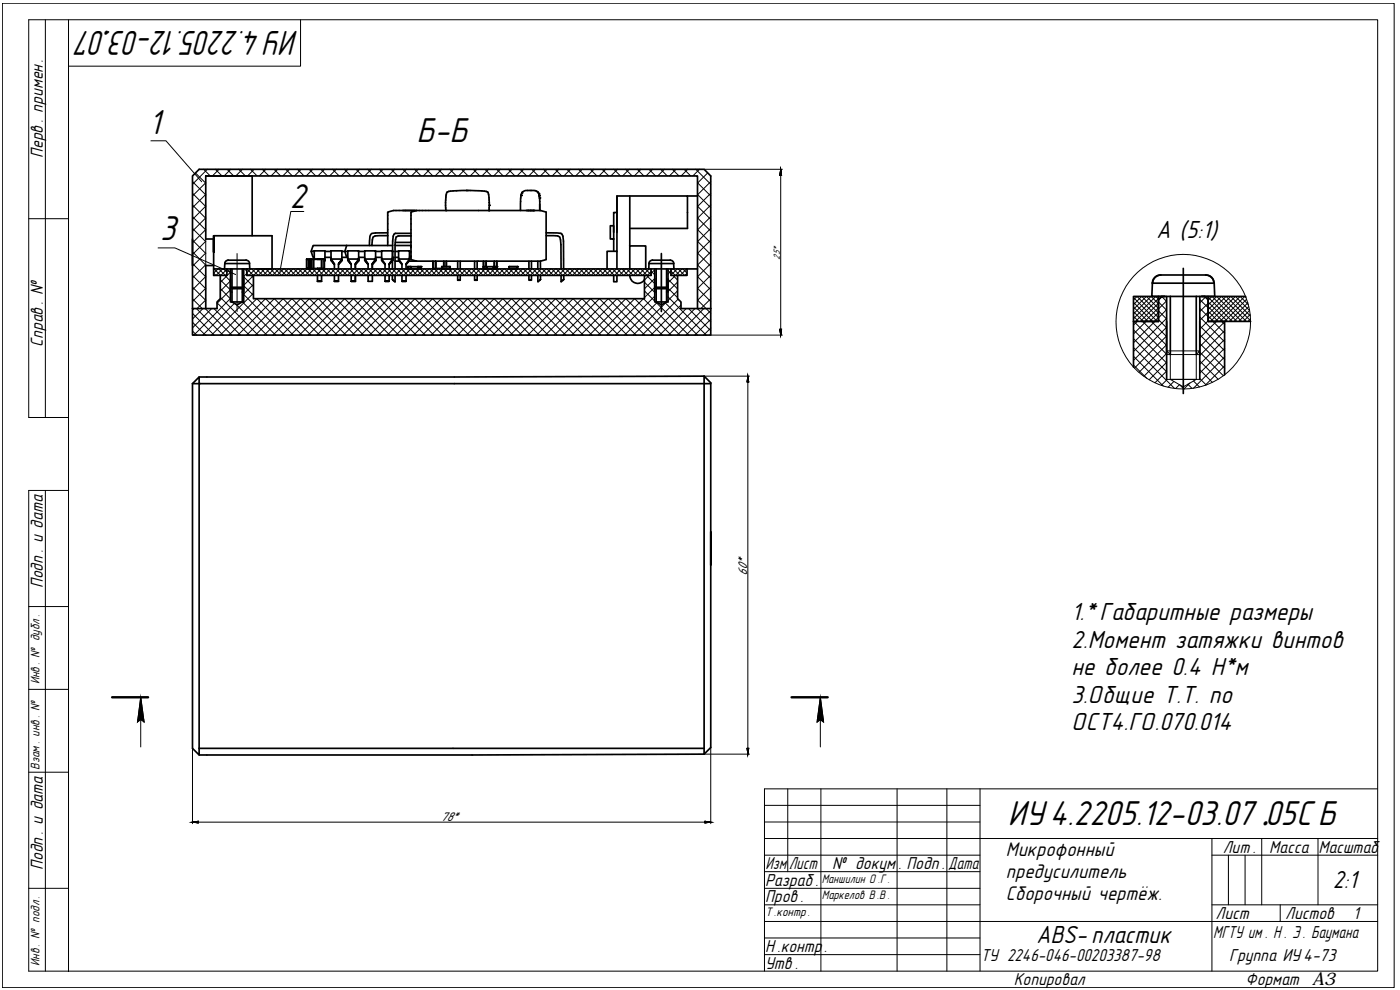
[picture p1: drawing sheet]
<svg xmlns="http://www.w3.org/2000/svg" width="420mm" height="297mm" viewBox="0 0 420 297" stroke-linecap="round" stroke-linejoin="round" font-family="sans-serif">
<!-- layer: 0 -->
<g fill="none" stroke="#000" stroke-width=".3">
<path d="M.7 1h417.7v295.3h-417.7zM13.6 5.9v119.4M20.6 5.9h392.9v285.5h-392.9zM20.6 5.9h-12v119.4h12M90.2 5.9v14h-69.6M45.3 42.2h4.5l10.7 12.3M57.8 58l4 4M57.8 54.5l4 4M58.7 51.9l3.1 3M61.1 50.8l2 2M61.8 54.8l-4 4M61.8 58.3l-4 4"/>
<path d="M62.2 50.8l-4.4 4.5M64.6 50.8l2 2M65.7 50.8l-2 2M68.1 50.8l2 2M69.2 50.8l-1.9 2M71.7 50.8l1.9 2M72.8 50.8l-2 2M75.2 50.8l2 2M76.3 50.8l-2 2M78.7 50.8l2 2M79.8 50.8l-2 2M82.2 50.8l2 2"/>
<path d="M83.3 50.8l-1.9 2M85.8 50.8l1.9 2M86.9 50.8l-2 2M89.3 50.8l2 2M90.4 50.8l-2 2M92.8 50.8l2 2M93.9 50.8l-2 2M96.3 50.8l2 2M97.4 50.8l-2 2M99.8 50.8l2 2M100.9 50.8l-2 2M103.3 50.8l2 2"/>
<path d="M104.4 50.8l-2 2M106.8 50.8l2 2M107.9 50.8l-2 2M110.3 50.8l2 2M111.4 50.8l-1.9 2M113.9 50.8l2 2M115 50.8l-2 2M117.4 50.8l2 2M118.5 50.8l-2 2M120.9 50.8l2 2M122 50.8l-2 2M124.4 50.8l2 2"/>
<path d="M125.5 50.8l-2 2M127.9 50.8l2 2M129 50.8l-2 2M131.5 50.8l2 2M132.6 50.8l-2 2M135 50.8l2 2M136.1 50.8l-2 2M138.5 50.8l2 2M139.6 50.8l-2 2M142 50.8l2 2M143.1 50.8l-2 2M145.5 50.8l2 2"/>
<path d="M146.6 50.8l-2 2M149 50.8l2 2M150.1 50.8l-1.9 2M152.6 50.8l1.9 2M153.7 50.8l-2 2M156.1 50.8l2 2M157.2 50.8l-2 2M159.6 50.8l2 2M160.7 50.8l-2 2M163.1 50.8l2 2M164.2 50.8l-2 2M166.6 50.8l2 2"/>
<path d="M167.7 50.8l-2 2M170.1 50.8l2 2M171.2 50.8l-2 2M173.6 50.8l2 2M174.7 50.8l-2 2M177.2 50.8l1.9 2M178.3 50.8l-2 2M180.7 50.8l2 2M181.8 50.8l-2 2M184.2 50.8l2 2M185.3 50.8l-2 2M187.7 50.8l2 2"/>
<path d="M188.8 50.8l-2 2M191.2 50.8l2 2M192.3 50.8l-1.9 2M194.8 50.8l2 2M195.9 50.8l-2 2M198.3 50.8l2 2M199.4 50.8l-2 2M201.8 50.8l2 2M202.9 50.8l-2 2M205.3 50.8l2 2M206.4 50.8l-2 2M208.8 50.8l4.5 4.5"/>
<path d="M209.3 58.3l4 4M209.3 54.8l4 4M209.9 50.8l-2 2M211.3 50.8h23.5M212.4 51.9l-3.1 3M213.3 54.5l-4 4M213.3 58l-4 4M234.3 50.8l-.3 1.8h.6l-.3-1.8v49.7l-.3-1.7h.6l-.3 1.7M234.3 50.8l.3 1.8h-.6zM8.6 65.6h12M47.4 74.4h5.1l18.2 8M57.8 75.6l4 3.9"/>
<path d="M57.8 79.1l4 4M57.8 72.1l4 3.9M57.8 68.5l4 4M57.8 65l4 4M57.8 61.5l4 4M61.8 61.8l-4 4M61.8 65.4l-4 3.9M61.8 68.9l-4 4M61.8 72.4l-4 4M61.8 75.9l-4 4M61.8 79.4l-4 4M61.8 71.7v8"/>
<path d="M71.1 76.1v17.4M91.2 63.5h-3.9l-3.3 17.9M209.3 79.5l4 3.9M209.3 75.9l4 4M209.3 72.4l4 4M209.3 68.9l4 4M209.3 65.4l4 3.9M209.3 61.8l4 4M213.3 61.5l-4 4M213.3 72.1l-4 3.9M213.3 65l-4 4M213.3 68.5l-4 4"/>
<path d="M213.3 75.6l-4 3.9M213.3 79.1l-4 4M57.8 99.3l1.2 1.2M57.8 96.7l3.8 3.8M57.8 94l6.4 6.5M57.8 89.7l2.9 2.9M57.8 86.1l4 4M57.8 82.6l4 4M58.2 92.6l-.4 .5M59 92.6l7.9 7.9M60.9 92.6l-3.1 3.1M61.6 92.6l7.9 7.9"/>
<path d="M61.8 83l-4 4M61.8 86.5l-4 4M61.8 90l-2.7 2.6M63.5 92.6l-5.7 5.8M64.2 92.6l8 7.9M64.2 80.7l2.1 1.9 1.8-1.8M65.1 90.8l9.7 9.7M65.4 80.7l-1.3 1.3 .7 .6 2-1.9M65.6 80.7l2 1.9M66.1 83.9l3.1 3.1-4.1 4M66.1 89.2l11.4 11.3M66.1 86.6l3.1 3.1"/>
<path d="M67.1 80.7l1 1M67.5 82.6l1.7 1.8M68.1 82.2l-.4 .4M68.1 80.7l1.1 1M69.2 81.7l-3.1 3.1M69.2 84.3l-3.1 3.1M69.2 89.6l-11 10.9M70.3 91l-9.4 9.5M70.9 91.3l9.2 9.2M72.8 90.6l9.9 9.9M73.1 88.3l12.3 12.2M73.1 85.7l3 2.9"/>
<path d="M73.1 83.1l3 2.9M73.4 80.7l.7 .7M74.1 80.7l2 1.9 2-1.9M74.7 82.6l-.6-.6-1 1M75.3 80.7l-1.2 1.2M75.4 82.6l.7 .8M75.5 80.7l2 1.9 2-1.9M76.1 82.7l-3 2.9M76.1 85.3l-3 2.9M76.1 88l-12.6 12.5M76.7 80.7l-2 1.9M76.9 80.7l2 1.9 2-1.9"/>
<path d="M78.3 80.7l2 1.9M79.7 80.7l2 1.9 2-1.9M81.1 80.7l2 1.9M82.3 80.7l-2 1.9M82.5 80.7l2.1 1.9 1.9-1.9M83.9 80.7l2 1.9M84.9 89.6l11 10.9M85 89.6l-11 10.9M85.1 80.7l-2 1.9M85.4 80.7l2 1.9 2-1.9M86.8 80.7l1.9 1.9M87.9 80.7l-1.9 1.9"/>
<path d="M88.2 80.7l2 1.9 1.9-1.9M89.6 80.7l2 1.9M90.7 80.7l-1.9 1.9M91 80.7l2 1.9 1.9-1.9M92.4 80.7l1.9 1.9M93.5 80.7l-1.9 1.9M93.8 80.7l1.9 1.9M95.2 80.7l2 1.9M96.4 80.7l-2 1.9M96.6 80.7l2 1.9 2-1.9M97.8 80.7l-2 1.9M98 80.7l2 1.9 2-1.9"/>
<path d="M99.2 80.7l-2 1.9M99.4 80.7l2 1.9M100.8 80.7l2 1.9M102.2 80.7l2 1.9M103.4 80.7l-2 1.9M103.7 80.7l1.9 1.9 2-1.9M104.8 80.7l-1.9 1.9M105.1 80.7l1.9 1.9M106.2 80.7l-1.9 1.9M106.5 80.7l1.9 1.9 2-1.9M107.9 80.7l1.9 1.9M109 80.7l-2 1.9"/>
<path d="M109.2 80.7l2.1 1.9 1.9-1.9M110.7 80.7l1.9 1.9M111.8 80.7l-1.9 1.9M112.1 80.7l2 1.9 2-1.9M113.5 80.7l2 1.9M114.7 80.7l-2 1.9M114.9 80.7l2 1.9 2-1.9M116.3 80.7l2 1.9M117.5 80.7l-2 1.9M117.7 80.7l2 1.9 2-1.9M119.1 80.7l2 1.9 2-1.9M120.3 80.7l-2 1.9"/>
<path d="M120.5 80.7l2 1.9 2-1.9M121.9 80.7l2 1.9M123.3 80.7l2 1.9M124.7 80.7l2 1.9 2-1.9M125.9 80.7l-2 1.9M126.1 80.7l2.1 1.9 1.9-1.9M127.3 80.7l-2 1.9M127.5 80.7l2 1.9M129 80.7l1.9 1.9M130.4 80.7l2 1.9 2-1.9M131.5 80.7l-1.9 1.9M131.8 80.7l2 1.9 1.9-1.9"/>
<path d="M133 80.7l-2 1.9M133.2 80.7l2 1.9M134.6 80.7l2 1.9M136 80.7l2 1.9 2-1.9M137.1 80.7l-1.9 1.9M137.4 80.7l2 1.9 2-1.9M137.7 89.6l11 10.9M137.7 89.6l-10.9 10.9M138.6 80.7l-2 1.9M138.8 80.7l2 1.9M140.2 80.7l2 1.9M141.6 80.7l2 1.9 2-1.9"/>
<path d="M142.8 80.7l-2 1.9M143 80.7l2 1.9M144.2 80.7l-2 1.9M144.4 80.7l2 1.9M145.8 80.7l2 1.9M147 80.7l-2 1.9M147.3 80.7l1.9 1.9 2-1.9M148.4 80.7l-1.9 1.9M148.7 80.7l1.9 1.9M149.8 80.7l-1.9 1.9M150.1 80.7l1.9 1.9 2-1.9M151.5 80.7l1.9 1.9"/>
<path d="M152.6 80.7l-1.9 1.9M152.9 80.7l2 1.9 1.9-1.9M154.3 80.7l1.9 1.9M155.4 80.7l-1.9 1.9M155.7 80.7l1.9 1.9M157.1 80.7l2 1.9M158.3 80.7l-2 1.9M158.5 80.7l2 1.9 2-1.9M159.7 80.7l-2 1.9M159.9 80.7l2 1.9M161.1 80.7l-2 1.9M161.3 80.7l2 1.9"/>
<path d="M162.7 80.7l2 1.9M163.9 80.7l-2 1.9M164.1 80.7l2 1.9 2-1.9M165.3 80.7l-2 1.9M165.6 80.7l1.9 1.9M166.7 80.7l-2 1.9M166.9 80.7l2 1.9M168.3 80.7l2 1.9 2-1.9M169.5 80.7l-2 1.9M169.7 80.7l2.1 1.9 1.9-1.9M170.9 80.7l-2 1.9M171.1 80.7l2.1 1.9 1.9-1.9"/>
<path d="M172.6 80.7l1.9 1.9M174 80.7l2 1.9 2-1.9M175.4 80.7l2 1.9M176.6 80.7l-2 1.9M176.8 80.7l2 1.9 1.9-1.9M178.2 80.7l2 1.9M179.4 80.7l-2 1.9M179.6 80.7l2 1.9 2-1.9M181 80.7l2 1.9 2-1.9M182.2 80.7l-2 1.9M182.4 80.7l2 1.9 2-1.9M183.8 80.7l2 1.9"/>
<path d="M185.2 80.7l2 1.9 2-1.9M186.6 80.7l2 1.9M187.8 80.7l-2 1.9M188 80.7l2.1 1.9 1.9-1.9M189.4 80.7l2 1.9M190.6 80.7l-2 1.9M190.9 80.7l2 1.9 1.9-1.9M192.3 80.7l2 1.9 1.1-1.1M193.4 87.3l3.1 3M193.4 84.7l3.1 3M193.4 80.7l-1.9 1.9M193.7 80.7l1.7 1.7"/>
<path d="M194 82.6l2.5 2.5M194.8 82.6l-1.4 1.4M195.1 80.7l.3 .3M195.4 81.4l1.1 1.1M196.5 80.9l-1.1 1.1M196.5 83.6l-3.1 3.1M196.5 86.2l-3.1 3.1M196.5 88.9l-11.7 11.6M196.8 90.6l9.9 9.9M197.2 90.8l-9.8 9.7M199.6 90.8l9.7 9.7M200 90.6l-9.9 9.9"/>
<path d="M200.5 82.3l.9-1 1.3 1.3M200.5 89.1l11.4 11.4M200.5 86.4l2.9 2.9M200.5 83.8l2.9 2.9M200.5 81.2l.9 .8M201.9 80.7l-.5 .5M202 82.6l1.4 1.4M202.1 80.7l2 1.9M203.3 80.7l-1.9 1.9M203.4 84.6l-2.9 2.9M203.4 87.2l-2.9 3M203.5 89.7l-10.8 10.8"/>
<path d="M203.5 80.7l2 1.9 .7-.6M204.4 91.5l-9 9M204.7 80.7l-4.2 4.2M204.9 80.7l1.3 1.3M205.9 92.6l-7.9 7.9M206.1 80.7l-2 1.9M206.7 92.6l6.6 6.6M208.6 92.6l-8 7.9M209.3 92.6l4 4M209.3 90l4 4M209.3 86.5l4 4M209.3 83l4 4"/>
<path d="M211.2 92.6l-7.9 7.9M213.3 82.6l-4 4M213.3 93.2l-7.4 7.3M213.3 95.8l-4.8 4.7M213.3 98.4l-2.1 2.1M213.3 86.1l-4 4M213.3 89.7l-3 2.9M234 98.8h.6l-.3 1.7zM340.2 90l1-1.1 6.5 6.5 2.4-2.5M340.2 99l9.9 9.9M340.2 96.4l9.9 9.9M340.2 91.4l2.4-2.5 5.1 5"/>
<path d="M340.2 94.9l1.5 1.5M340.2 93.5l2.9 2.9M340.2 92.1l4.3 4.3M340.2 90.7l5.7 5.7M340.2 89.3l7.1 7.1M341.3 96.4l-1.1 1.1M342.9 96.4l7.2 7.2M343.9 96.4l-3.7 3.8M344 88.9l-3.8 3.9M344.1 88.9l3.6 3.6M345.4 88.9l-5.2 5.3M345.5 88.9l2.2 2.2"/>
<path d="M345.6 96.4l4.5 4.6M346.6 96.4l-6.4 6.4M347.7 95.9l2.4 2.5M347.7 93.3l2.4 2.4M347.7 90.6l2.4 2.5M347.7 89.7l-.8-.8-6.7 6.7M347.7 89.6l-6.9 6.8M347.7 91l-5.5 5.4M347.7 92.4l-4.1 4M347.7 93.8l-2.7 2.6M347.7 95.2l-1.3 1.2M348.6 88.9l1.5 1.6"/>
<path d="M348.8 88.9l-1.1 1.2M350.1 90.3l-2.4 2.4M350.1 95.5l-9.9 10M350.1 98.2l-9.9 9.9M360.1 97.7l7.4 7.5M360.1 95.1l7.4 7.5M360.1 92.5l2.5 2.5M360.1 89.9l2.5 2.4M361.8 89.2l-1.7 1.6M362.6 91l-2.5 2.5M362.6 93.6l-2.5 2.5M362.6 96.3l-2.5 2.5"/>
<path d="M362.6 90.1l1.1-1.2 7.5 7.5M362.6 91.5l2.6-2.6 7.4 7.5M362.6 96.2l.2 .2M362.6 94.8l1.6 1.6M362.6 93.4l3 3M362.6 92l4.4 4.4M362.6 90.6l5.8 5.8M362.6 89.2l7.2 7.2M364 96.4l3.5 3.5M365.1 96.4l-5 5M366.6 88.9l-4 4M366.6 88.9l7.4 7.5"/>
<path d="M366.6 96.4l.9 .9M367.5 96.6l-7.4 7.4M367.5 99.2l-7.4 7.5M367.9 88.9l-5.3 5.4M368 88.9l7.3 7.4M370.7 88.9l-7.4 7.5M370.8 88.9l4.2 4.3M373.6 88.9l-7.5 7.5M373.6 88.9l.4 .4M374.1 89.8l-6.6 6.6M374.5 90.8l-5.6 5.6M374.6 91.4l-2.4-2.5-7.5 7.5"/>
<path d="M374.8 92l-4.5 4.4M375 93.1l-3.2 3.3M375.2 94.4l-2 2M375.2 94.8l-5.9-5.9-6.7 6.9M375.3 95.7l-.7 .7M66.1 100.5l11-10.9 10.9 10.9M68.7 100.5l11-10.9 10.9 10.9M71.4 100.5l10.9-10.9 11 10.9M76.7 100.5l10.9-10.9 10.9 10.9M79.3 100.5l10.9-10.9 11 10.9M81.9 100.5l11-10.9 10.9 10.9M84.6 100.5l10.9-10.9 11 10.9"/>
<path d="M87.2 100.5l11-10.9 10.9 10.9M89.9 100.5l10.9-10.9 10.9 10.9M92.5 100.5l10.9-10.9 11 10.9M95.1 100.5l11-10.9 10.9 10.9M97.8 100.5l10.9-10.9 11 10.9M100.4 100.5l11-10.9 10.9 10.9M103 100.5l11-10.9 10.9 10.9M105.7 100.5l10.9-10.9 11 10.9M108.3 100.5l10.9-10.9 11 10.9M110.9 100.5l11-10.9 10.9 10.9M113.6 100.5l10.9-10.9 11 10.9M116.2 100.5l11-10.9 10.9 10.9"/>
<path d="M118.9 100.5l10.9-10.9 10.9 10.9M121.5 100.5l10.9-10.9 11 10.9M124.1 100.5l11-10.9 10.9 10.9M129.4 100.5l11-10.9 10.9 10.9M132.1 100.5l10.9-10.9 11 10.9M134.7 100.5l10.9-10.9 11 10.9M137.3 100.5l11-10.9 10.9 10.9M140 100.5l10.9-10.9 10.9 10.9M142.6 100.5l10.9-10.9 11 10.9M145.2 100.5l11-10.9 10.9 10.9M147.9 100.5l10.9-10.9 10.9 10.9M150.5 100.5l10.9-10.9 11 10.9"/>
<path d="M153.1 100.5l11-10.9 10.9 10.9M155.8 100.5l10.9-10.9 11 10.9M158.4 100.5l11-10.9 10.9 10.9M161.1 100.5l10.9-10.9 11 10.9M163.7 100.5l11-10.9 10.9 10.9M166.4 100.5l10.9-10.9 10.9 10.9M169 100.5l10.9-10.9 11 10.9M171.6 100.5l11-10.9 10.9 10.9M174.3 100.5l10.9-10.9 10.9 10.9M176.9 100.5l10.9-10.9 11 10.9M179.5 100.5l11-10.9 10.9 10.9M182.1 100.5l11-10.9 10.9 10.9"/>
<path d="M211.3 112.9h13.6M213.3 100.5h21.5M224.4 112.9l-.2 1.7h.5l-.3-1.7v113.4l-.2-1.8h.5l-.3 1.8M224.4 112.9l.3 1.7h-.5zM340.2 109.5l4 4M340.2 106.9l8.9 8.9M340.2 104.3l12.3 12.2M340.2 101.6l9.9 9.9M350.1 100.8l-9.6 9.6M350.1 103.4l-8.3 8.3M350.1 106l-6.8 6.9M350.1 108.7l-5.2 5.3"/>
<path d="M350.1 111.3l-3.5 3.6M350.3 113.8l-1.8 1.8M352.3 114.5l-1.8 1.7M354 115.4l-1.2 1.2M356.5 115.3l1.2 1.2M357.1 114.9l-1.8 1.8-1.3-1.3M358.2 114.3l1.8 1.8M360.1 113.6l1.9 1.9M360.1 111l3.7 3.7M360.1 108.3l5.5 5.5M360.1 105.7l7 7M360.1 103l7.4 7.5"/>
<path d="M360.1 100.4l7.4 7.5M367.5 101.9l-7.4 7.4M367.5 104.5l-7.4 7.4M367.5 107.1l-9.3 9.4M367.5 109.8l-5.8 5.8M367.5 112.4l-.1 .2M13.6 147.2v144.2M20.6 147.2h-12v144.2h12M8.6 182h12M8.6 206.8h12M41.3 216.7l.9-7.5 1.1 7.5M42.2 209.2v14.9"/>
<path d="M246.2 209.2l1 7.5-1-.8-1 .8zM246.2 209.2v14.9M8.6 231.7h12M57.8 224.3v22.8M211.3 226.3h13.6M213.3 224.3v22.8M224.2 224.5h.5l-.3 1.8zM236.4 236.7v24.8M246.4 236.7v54.7M269.2 236.7v54.7M284.2 236.7v54.7M294.1 236.7v54.7"/>
<path d="M413.5 236.7h-184.1v54.7M57.8 246.7l1.7 .2v-.5l-1.7 .3h155.5l-1.7 .2v-.5l1.7 .3M57.8 246.7l1.7-.3v.5zM211.6 246.4l1.7 .3-1.7 .2zM229.4 246.6h64.7M229.4 251.6h184.1M229.4 241.6h64.7M229.4 256.6h64.7M363.7 256.6h49.8M363.7 251.6v39.8M368.7 256.6v14.9M373.7 256.6v14.9"/>
<path d="M378.7 251.6v19.9M395.5 251.6v19.9M8.6 266.5h12M229.4 266.5h64.7M229.4 271.5h64.7M229.4 276.5h184.1M229.4 261.5h64.7M363.7 271.5h49.8M384.2 271.5v5M229.4 281.4h64.7M229.4 286.4h64.7"/>
</g>
<g fill="none" stroke="#000" stroke-width=".51">
<path d="M61.8 52.8v18.9h2.3v4v-5v10M61.8 52.8h147.5v39.8M61.8 52.8h13.9v17.9M161.4 57.7h.1M161.5 57.7l.4 1.2M161.5 57.7a2.05 2.05 0 0 0-2-.5h-1.1a1.85 1.85 0 0 0-2.1 2.2l-.1 3.8M161.8 58.6l.1 .3M161.9 58.9l.1 .5M162 59.6v-.2v3.6M185.2 58.8v10.9M189 58.8v15M206.3 58.8h3"/>
<path d="M57.8 71.7v8M64.1 70.7h17.5v10h-4.6M64.1 79.7h-2.3v12.9M67.5 79.1h7.4l.1 1.5M67.5 79.1l-.1 1.5M74.9 79a1.01 1.01 0 0 0-1-.9h-5.5a1.01 1.01 0 0 0-.9 1M92 77.8v2.8M92.1 77.7h.7M92.8 77.8l.1 2.8zM92.9 77.8h4.4l.1 2.8h-4.5M92.9 77.8h-.8v2.8h.8M93.3 77.8v2.8z"/>
<path d="M93.3 77.8h.1M93.3 77.7l.8 .1M93.4 75.4l.6 1.8h.3M94.1 77.8v2.8zM94.3 75.3h3.2v2.4h-3.2zM94.3 77.8h.1M94.3 75.2v.1M94.3 77.7v.1M95.3 77.8h.1M95.3 77.7h.7M96.1 77.8h.1M96.5 77.8v2.8"/>
<path d="M96.5 77.8v2.9M96.5 77.7v.1M96.5 77.7h.8M97.4 77.8v2.8M97.4 78l.1-.3-.1 .7M97.5 75.2v.1M97.5 78.2l-.1 .2M97.5 77.2h1.8M97.5 75.4h1.8M99.3 75.3h3.3v2.4h-3.3zM99.3 77.7l1.1 1.7-1.1-1.2zM99.3 75.2v.1"/>
<path d="M99.3 77.7l1.1 1.5v1.5M101.6 79.2v1.5M102.6 78.2l-1 1 1-1.5v.5l-1 1.2M102.6 77.2h1.8M102.6 75.4h.9l.5 1.8M102.6 75.2v.1M104 73.7h-10l-.6 1.7h.9M104 73.7l-.5 1.7h.9M104 73.7h13.8M104.4 75.3h3.2v2.4h-3.2zM104.4 77.7l1 1.7-1-1.2zM104.4 75.2v.1"/>
<path d="M104.4 77.7l1 1.5v1.5M106.6 79.4l1-1.2v-.5l-1 1.5 1-1-.9 1.2M106.6 79.2v1.5M106.7 79.3v1.4M107.6 77.8l-.1 .6M107.6 75.2v.1M107.6 75.4h1.9M109.5 75.3h3.2v2.4h-3.2zM109.5 77.7l1 1.7-1-1.2zM109.5 77.2h-1.8l-.1 .5M109.5 75.2v.1M109.5 77.7l1 1.5v1.5"/>
<path d="M111.7 79.2v1.5M112.7 78.2l-1 1 1-1.5v.5l-1 1.2 1.1-1.2M112.7 77.8l-.1 .6M112.7 77.2h1.8M112.7 75.4h1.8M112.7 75.2v.1M112.8 77.2l-.1 .5M114.5 75.3h3.3v2.4h-3.3zM114.5 75.2v.1M115.6 79.4l-1.1-1.2v-.5l1.1 1.5v1.5M116.4 73.7v-10.1l1.7-.4h44.1l1.7 .4v14.3l-1.7 .5h-39.5M116.4 70.7l-3.8 .1-.6 .3-.4 2.6"/>
<path d="M116.4 69.9l-4.8 .1-.6 .9-.1 2.8M116.8 79.4l1-1.2v-.5l-1 1.5v1.5M117.7 78.2l.1 .1M117.8 78.2h.1M117.8 75.2v.1M118.6 78.4h1.1M118.6 77.2h1M118.6 73.7h4.7M118.6 75.4h1M118.6 72.7h4.7M119.6 75.3h3.3v2.4h-3.3zM119.6 75.2v.1"/>
<path d="M120.6 79.4l-1-1.2v-.5l1 1.5v1.5M121.9 79.4l1-1.2v-.5l-1 1.5v1.5M122.9 75.4h.4M122.9 75.2v.1M123.3 70.8v7.1l1.7 .5M123.3 74l-.1-.3 .1 .4M123.3 70.8h-3.8l-.6 .3-.3 2.3v7.3M123.3 70h-4.7l-.4 .3-.4 2v8.4M123.3 76.8l-.1 .4h-.3M125 63.2l-1.7 .4v7.2M129.9 78.4v2.2M129.9 78.4v2.2h2.7"/>
<path d="M130.7 78.4l.1 2.2v-2.2M133.2 78.4v1.6M133.9 78.4v1.6M134 78.4v1.6M137.4 78.4v2.3M138.1 78.4v2.3M142.4 78.4v2.3M143.2 78.4v2.3M145.1 78.4v2.2M145.1 78.4v1.6M145.9 78.4v1.6M146.8 60.8h.1"/>
<path d="M146.8 61.6h.1M146.8 60.8l-.1-2-.4-1.2-1.7-.3-4.3-.1a14.5 14.5 0 0 0-6.2 .5l-.4 3.1 .1 2.4M146.8 60.8l-.1 2.4M148.3 78.4v1.6M149.1 78.4v2.2h-.9M149.1 78.4v2.2M157.9 63.2h.8M158.7 78.4v2.3M159.1 63.2h1.1M159.5 78.4v2.3M161.4 78.4v2.3M162 61.3v1.9"/>
<path d="M162.2 78.4v2.3M163.9 69.9h3.4l1 .1 .4 .3 .4 2v8.4M163.9 70.7l3.5 .1 .6 .3 .3 2.3 .1 7.3M184.2 71.7h-1v-4h1v7.7M185.2 63.8h-1v5.9M185.2 75.4v5.3M189 68.5h17.3v-9.7h-21.1v16.6h-3v5.3M194.8 79.1h7.4l.1 1.5M194.8 79.1l-.1 1.5M198.5 76.1v17.4M202.2 79a1.1 1.1 0 0 0-1-.9h-5.4a1.01 1.01 0 0 0-1 1M57.8 92.6v7.9h155.5v-7.9"/>
<path d="M57.8 92.6v-39.8l2-2h151.5l2 2v39.8M64.1 80.7h4v1.9h-2v7l-1 1v2h-7.3M64.1 80.7v1.9h2M68.1 80.7h6M69.2 83.7v6.9h.4M69.2 80.6v7M69.2 86.2h3.9M69.6 80.6v10M69.6 86.6h3.1M72.7 80.6v10h-3.1M73.1 80.6v10h-.4l-1.6 .9-1.5-.9M74.1 80.7h121.3"/>
<path d="M74.1 80.7v1.9h119.3M76.1 82.6v7h117.3v-7h2v-1.9h6v1.9h2v7l1 1v2h8.9M92.1 80.6h.7M93.3 80.6h.1M93.3 80.6h.8M94.1 80.6h.1M95.3 80.6h.7M95.3 82.6v1.8M95.3 80.6h.1M96.1 80.6h.1M96.5 82.6v1.8h-1.2h1.2M96.5 80.6h.8"/>
<path d="M100.4 82.6v1.8M101.6 82.6v1.8h-1.2h1.2M105.4 82.6v1.8M106.6 82.6v1.8h-1.2h1.2M106.7 82.6v1.8M110.5 82.6v1.8h1.2v-1.8M115.6 82.6v1.8M116.8 82.6v1.8h-1.2h1.2M117.8 82.6v1.3M117.8 83.9l.1 .1M118.6 82.6v1.9l-.8-.6M120.6 82.6v1.8"/>
<path d="M121.9 82.6v1.8h-1.3h1.3M122.3 80l.1 .6-.1-.6h1v.6h-1M123.3 80h2.1v.6h-2.1zM125.4 80.6h.1M125.4 80v.6M125.4 80h1h-1M125.4 80.6h1M126.4 80v.6h-1M126.4 80v.6M129.9 80.6h.8M132.6 80v.6M132.6 80h2.4"/>
<path d="M132.6 80.6h2.4M135.1 80v.6v-.6h-2.5v.6h2.5M135.1 80h.1M135.1 80.6h.1M137.4 82.6v1.5h.7M138.1 82.6v1.5h-.7M142.4 82.6v1.5h.8M143.2 82.6v1.5h-.8M145.1 80v.6v-.6M145.1 80h1v.6h-1M146.1 80h2v.6h-2zM148.1 80.6h.1"/>
<path d="M148.2 80l-.1 .6M148.2 80h.9h-.9M148.2 80.6h.9M152.8 80v.6M152.9 80h2.4M152.9 80.6h2.4M155.3 80.6h.1M155.3 80v.6v-.6h-2.5v.6h2.5M158.7 82.6v1.5h.8v-1.5M161.4 82.6v1.9l.6-.5M162.2 83.9l-.2 .1M162.2 82.6v1.3"/>
<path d="M168.4 82.6v1.9l.6-.5M169.1 83.9l-.1 .1M169.2 82.6v1.2l-.2 .2M184.2 82.6v1.9h1v-1.9M189 80.7v-6.9h4.8v6.9M189 82.6a2.39 2.39 0 0 0 1.7 2.3 2.39 2.39 0 0 0 2.7-1M196.5 83.7v6.9h.4M196.5 86.2h4M196.5 80.6v7M196.9 86.6h3.2M196.9 80.6v10M200.1 80.6v10h-3.2"/>
<path d="M200.5 80.6v10h-.4l-1.6 .9-1.6-.9M201.4 80.7h7.9M206.2 80.7v1.9h-2.8M340.2 96.4h7.5M340.2 96.4v13.8M345.8 85h18.6l.2 3.9M345.8 85l-.1 3.9h4h-9.5v7.5M345.9 85a2.45 2.45 0 0 1 2.5-2.5h13.4a2.53 2.53 0 0 1 2.5 2.5M347.7 88.9v7.5M348.3 82.5a2.46 2.46 0 0 0-2.5 2.5M350.1 88.9v24.9M351.2 88.9v17.5"/>
<path d="M355.1 80.5v37.6M359 88.9v17.5M360.1 88.9v24.9M361.6 88.9l1 1.1M361.9 82.5a2.46 2.46 0 0 1 2.5 2.5M362.6 88.9v7.5h12.7M367.5 96.4v16M373.8 88.9h-25.2l-.9 1.1v6.4M57.8 115.1l2-2v111.4M57.8 115.1h155.5M57.8 115.1v109.4l2 2v-2M211.3 112.9l2 2v54.6v-9.9"/>
<path d="M211.3 112.9l-151.5 .2M211.3 112.9v113.4M213.3 169.5v54.8l-2 2M59.8 224.5h151.5M211.3 226.3l-151.5 .2"/>
</g>
<g fill="#000">
<circle cx="140" cy="57.2" r=".25"/>
<circle cx="156.4" cy="58.6" r=".25"/>
<circle cx="156.6" cy="57.9" r=".25"/>
<circle cx="161.5" cy="57.7" r=".25"/>
<circle cx="161.7" cy="58" r=".25"/>
<circle cx="161.8" cy="58.6" r=".25"/>
<circle cx="162" cy="59.4" r=".25"/>
<circle cx="117.8" cy="77.2" r=".25"/>
<circle cx="117.8" cy="75.4" r=".25"/>
<circle cx="117.8" cy="78" r=".25"/>
<circle cx="117.8" cy="77.7" r=".25"/>
<circle cx="117.8" cy="77.3" r=".25"/>
<circle cx="123.2" cy="73.7" r=".25"/>
<circle cx="133.8" cy="63.2" r=".25"/>
<circle cx="146.7" cy="63.2" r=".25"/>
<circle cx="146.8" cy="61.6" r=".25"/>
<circle cx="158.4" cy="63.2" r=".25"/>
<circle cx="159.1" cy="63.2" r=".25"/>
<circle cx="159.8" cy="63.2" r=".25"/>
<circle cx="160.2" cy="63.2" r=".25"/>
<circle cx="126.4" cy="80" r=".25"/>
<circle cx="132.6" cy="80.6" r=".25"/>
<circle cx="149.1" cy="80" r=".25"/>
<circle cx="155.3" cy="80" r=".25"/>
</g>
<g fill="none" stroke="#000" stroke-width=".3">
<path d="M348.3 82.5h.1M361.8 82.5h.1M350.1 105.3h10l-1.1 1.1v7.4l-3.9 2.3-3.9-2.3v-7.4zM350.1 106.4h10M350.1 113.8h10"/>
<circle cx="355.1" cy="96.5" r="20.2"/>
</g>
<!-- layer: 0 -->
<path d="M33.6 209.2h10.8M237.6 209.2h10.8" fill="none" stroke="#000" stroke-width=".72"/>
<g fill="#000" stroke="#000" stroke-width=".3">
<path d="M41.4 215.9h.8l-.9 .8zM42.2 209.2l.9 6.7h-1.7zM42.2 215.9h.9l.2 .8zM245.3 215.9h.9l-1 .8zM246.2 209.2l.9 6.7h-1.8zM246.2 215.9h.9l.1 .8z"/>
<path d="M234.3 50.8l.3 1.8h-.6zM234.3 50.8l.3 1.8h-.6z"/>
<path d="M234 98.8h.6l-.3 1.7zM234 98.8h.6l-.3 1.7z"/>
<path d="M224.4 112.9l.3 1.7h-.5zM224.4 112.9l.3 1.7h-.5z"/>
<path d="M224.2 224.5h.5l-.3 1.8zM224.2 224.5h.5l-.3 1.8z"/>
<path d="M57.8 246.7l1.7-.3v.5zM57.8 246.7l1.7-.3v.5z"/>
<path d="M211.6 246.4l1.7 .3-1.7 .2zM211.6 246.4l1.7 .3-1.7 .2z"/>
</g>
<text font-size="10.9" x="33" y="9.4" transform="rotate(-180 33 9.4)">.</text>
<g font-size="10.8">
<text x="89.6" y="9.4" transform="rotate(-180 89.6 9.4)">ИУ 4.2205.12-03.07</text>
<text x="44.6" y="40.2">1</text>
<text x="125" y="42.7">Б-Б</text>
<text x="87" y="62.3">2</text>
<text x="48" y="72.1">3</text>
<text x="302.5" y="247.6">ИУ 4.2205.12-03.07 .05CБ</text>
</g>
<g font-size="7.7">
<text x="347" y="71.3">А (5:1)</text>
<text x="321.5" y="186">1.* Габаритные размеры</text>
<text x="321.5" y="194.3">2.Момент затяжки винтов</text>
<text x="321.5" y="202.6">не более 0.4 Н*м</text>
<text x="321.5" y="210.9">3.Общие Т.Т. по</text>
<text x="321.5" y="219.2">ОСТ4.ГО.070.014</text>
<text x="400" y="266.5">2:1</text>
<text x="311" y="283">ABS-пластик</text>
</g>
<g font-size="6.2">
<text x="301.9" y="256.8">Микрофонный</text>
<text x="301.9" y="263.4">предусилитель</text>
<text x="301.9" y="270.1">Сборочный чертёж.</text>
</g>
<text font-size="5.5" x="393.8" y="295.6">A3</text>
<g font-size="5.4">
<text x="12.9" y="47.4" transform="rotate(-90 12.9 47.4)">Перв. примен.</text>
<text x="12.9" y="104" transform="rotate(-90 12.9 104)">Справ . №</text>
<text x="12.9" y="176.5" transform="rotate(-90 12.9 176.5)">Подп. и дата</text>
<text x="367" y="255.9">Лит .</text>
<text x="380.9" y="255.9">Масса</text>
<text x="395.7" y="255.9">Масштаб</text>
<text x="12.9" y="261.1" transform="rotate(-90 12.9 261.1)">Подп. и дата</text>
<text x="229.8" y="260.8">Изм</text>
<text x="236.7" y="260.8">Лист</text>
<text x="236.9" y="260.8">.</text>
<text x="249.7" y="260.8">№ докум</text>
<text x="269.5" y="260.8">.</text>
<text x="272" y="260.8">Подп .</text>
<text x="284.6" y="260.8">Дата</text>
<text x="229.6" y="265.8">Разраб .</text>
<text x="229.6" y="270.8">Пров .</text>
<text x="364.8" y="275.8">Лист</text>
<text x="385.7" y="275.8">Листов</text>
<text x="406.1" y="275.8">1</text>
<text x="364.1" y="281.5">МГТУ им . Н . Э. Баумана</text>
<text x="229.6" y="285.7">Н .контр</text>
<text x="247.3" y="285.7">.</text>
<text x="229.6" y="290.7">Утв .</text>
<text x="294.3" y="288.4">ТУ 2246-046-00203387-98</text>
<text x="368.9" y="288.4">Группа ИУ 4-73</text>
<text x="304.2" y="295.6">Копировал</text>
<text x="373.8" y="295.6">Формат</text>
</g>
<g font-size="3.9">
<text x="11.9" y="205.4" transform="rotate(-90 11.9 205.4)">Инв . № дубл .</text>
<text x="11.9" y="231" transform="rotate(-90 11.9 231)">Взам. инв . №</text>
<text x="246.6" y="264.8">Маншилин О .Г .</text>
<text x="246.6" y="269.8">Маркелов В .В .</text>
<text x="229.7" y="274.7">Т.контр.</text>
<text x="11.9" y="289.9" transform="rotate(-90 11.9 289.9)">Инв . № подл .</text>
</g>
<g font-size="3.7">
<text x="224.2" y="172.8" transform="rotate(-90 224.2 172.8)">60*</text>
<text x="132.2" y="246.4">78*</text>
</g>
<text font-size="2.6" x="234" y="77.9" transform="rotate(-90 234 77.9)">25*</text>
</svg>
